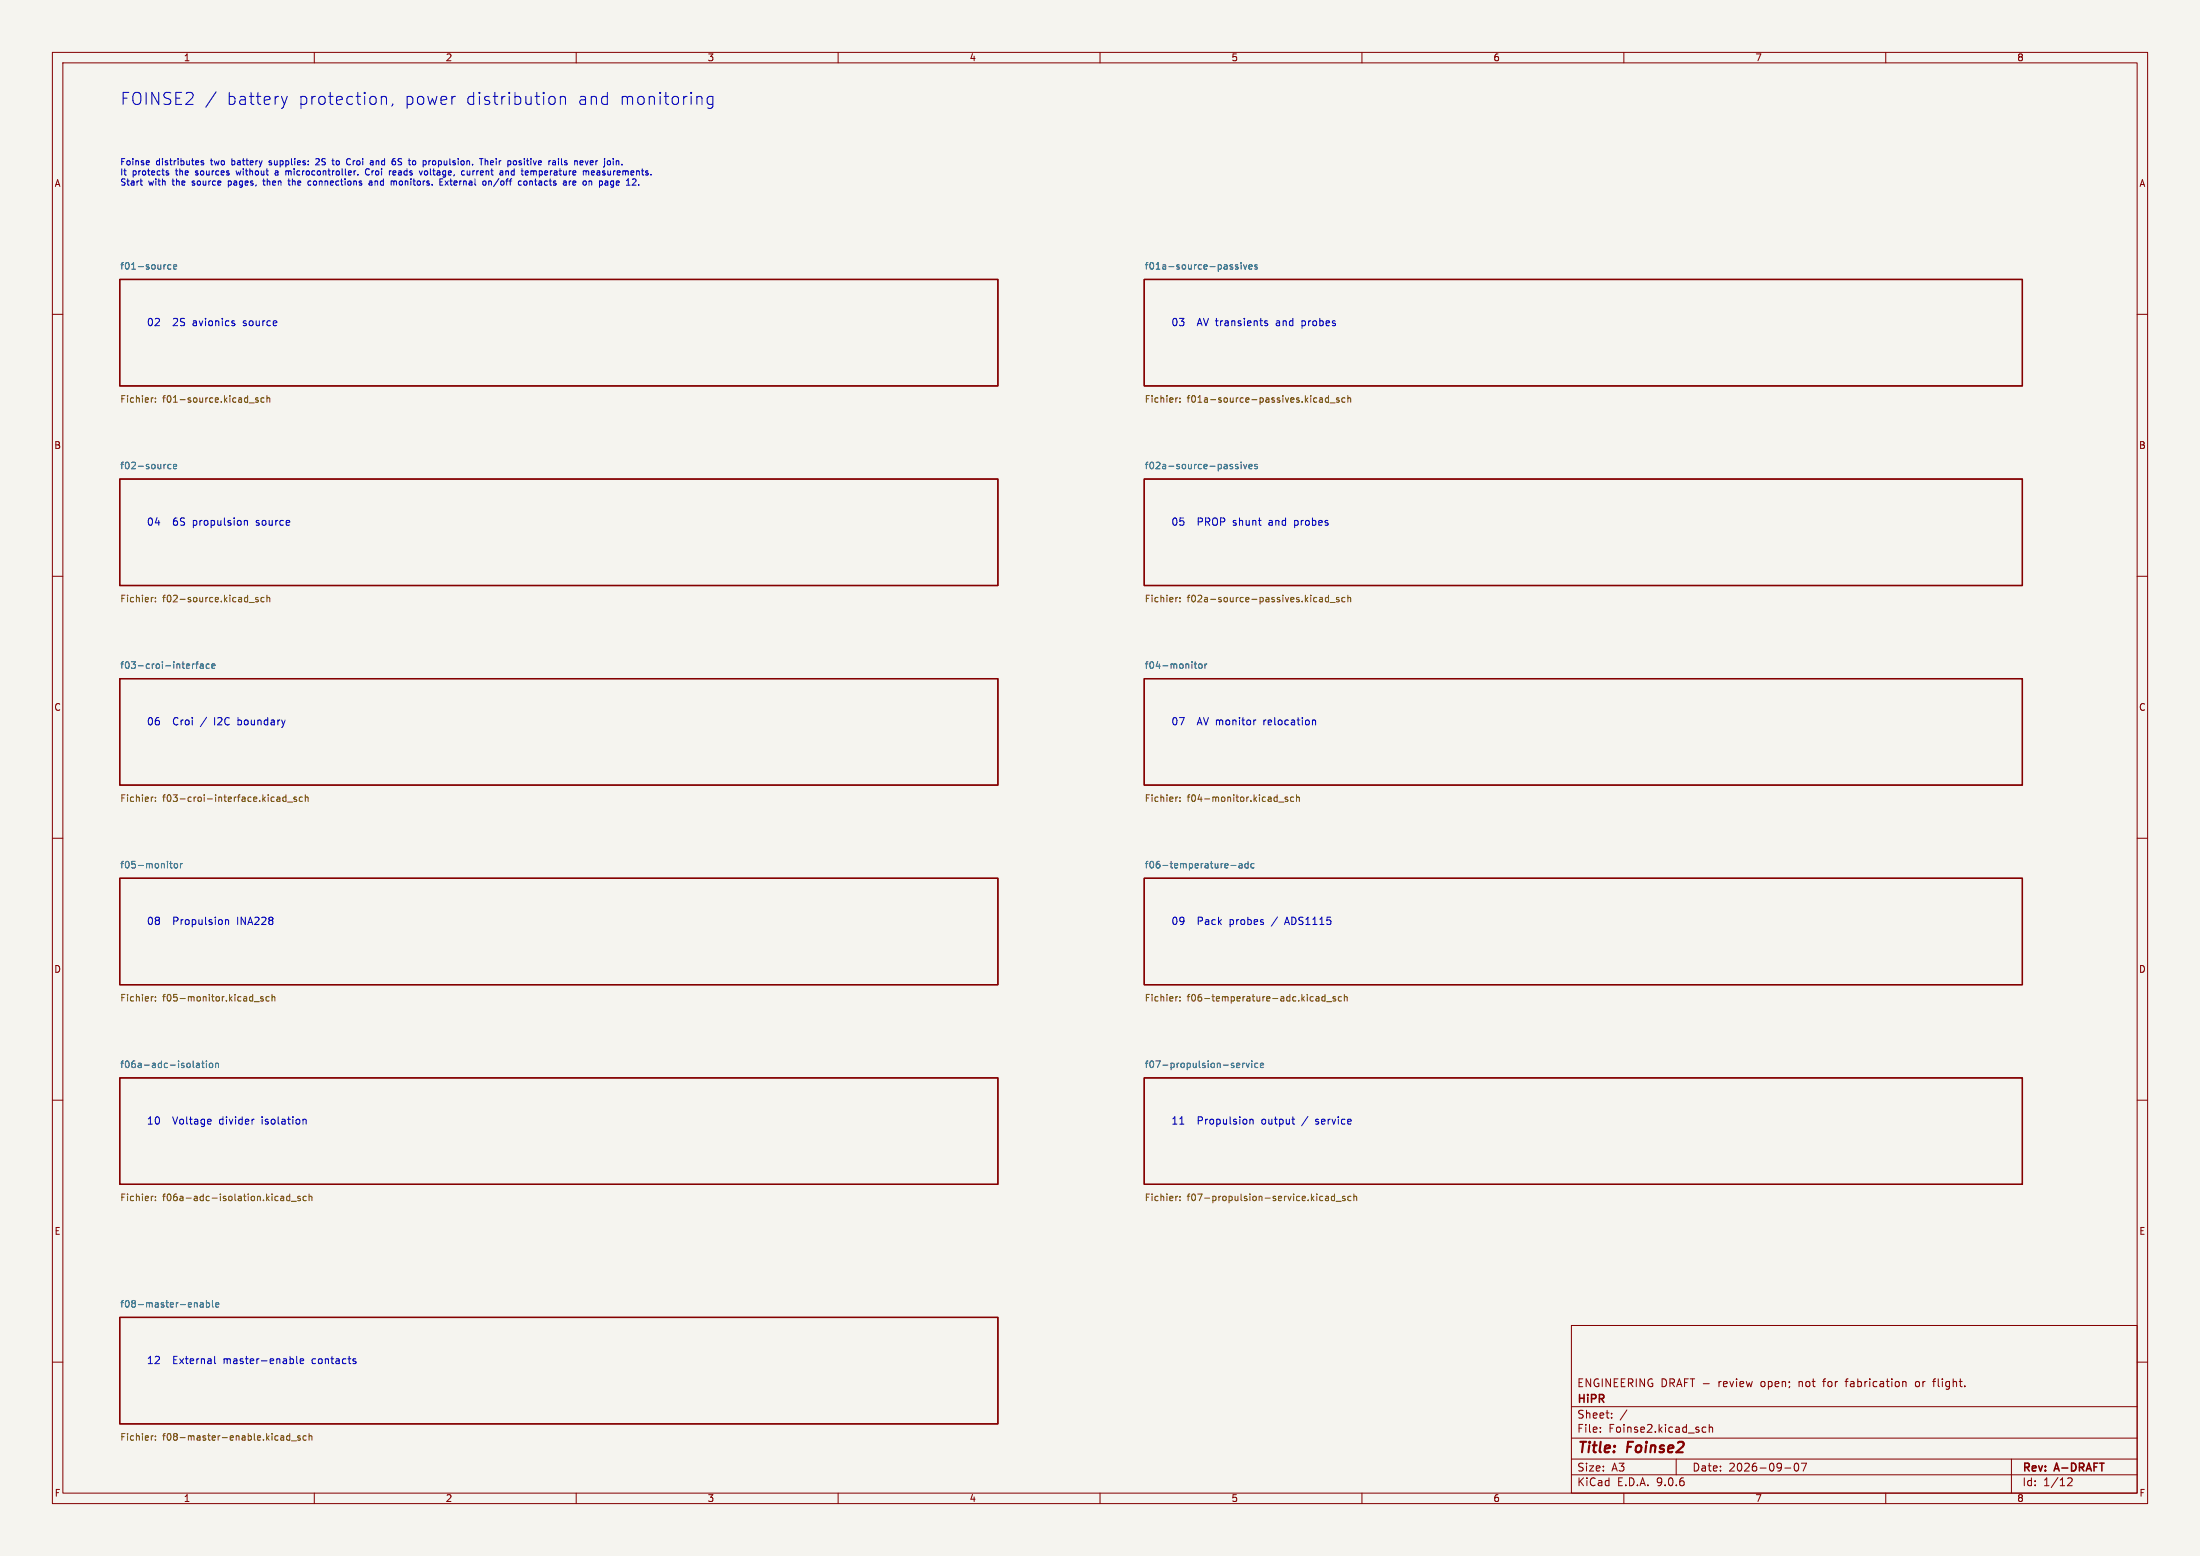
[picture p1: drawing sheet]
<svg xmlns="http://www.w3.org/2000/svg" width="420mm" height="297mm" viewBox="0 0 420 297" stroke-linecap="round" stroke-linejoin="round" font-family="sans-serif">
<path d="M0 0h420v297h-420z" fill="#f5f4ef" stroke="#f5f4ef" stroke-width=".19"/>
<g fill="none" stroke="#840000" stroke-width=".19">
<path d="M10 10h400v277h-400zM12 12h396v273h-396zM60 10v2M110 10v2M160 10v2M210 10v2M260 10v2M310 10v2M360 10v2M10 60h2M408 60h2M10 110h2"/>
<path d="M408 110h2M10 160h2M408 160h2M10 210h2M408 210h2M300 253h108v32h-108zM10 260h2M300 278.5h108M300 274.5h108M300 268.5h108M305.5 273.2v.2M305.5 272.5v.1"/>
<path d="M307.7 270.5v.2M307.7 269.8v.1M310.6 269.1l-1.3 1.9M320 278.5v3M324.9 273.1l.3 .3 .5-.1M325.7 272.5l-.5-.1-.3 .3M326.3 272.5l.2-.1 .4 .1v.9M326.3 271.9v1.5M342.7 279.4l.2-.1a.8 .8 0 0 1 .5 .7 .8 .8 0 0 1-.5 .8l-.2-.2-.2-.4zM343.9 279.3h1l-.7 1.5M352.2 263.7h.6M363.3 263.8h.5l.1 .9"/>
<path d="M365.9 263.7l-.2 .3v.4l.2 .3M368.9 263.7h.6M369.5 263.2l-.3 .2v1.3M384 278.5v6.5M408 260h2M60 285v2M110 285v2M160 285v2M210 285v2M260 285v2M300 281.5h108M310 285v2"/>
<path d="M340.7 280.2h1.2M360 285v2M394.7 282.2l.6-.1 .2 .1 .1 .3-.9 1.1h.9"/>
</g>
<path d="M22.9 53.3h167.6v20.4h-167.6zM218.4 53.3h167.7v20.4h-167.7zM22.9 91.4h167.6v20.4h-167.6zM218.4 91.4h167.7v20.4h-167.7zM22.9 129.5h167.6v20.4h-167.6zM218.4 129.5h167.7v20.4h-167.7zM22.9 167.6h167.6v20.4h-167.6zM218.4 167.6h167.7v20.4h-167.7zM22.9 205.7h167.6v20.4h-167.6zM218.4 205.7h167.7v20.4h-167.7zM22.9 251.5h167.6v20.3h-167.6z" fill="none" stroke="#840000" stroke-width=".25"/>
<g fill="none" stroke="#006464" stroke-width=".19">
<path d="M32.6 50.6l-.3-.1-.3 .3 .2 .5h.4M33.1 51l.6-.2v-.2l-.4-.1-.2 .2 .1 .6h.5M236.3 50.6l-.3-.1-.2 .2 .1 .2 .4 .1v.3h-.5M236.9 50.1v.1M236.9 50.5v.9M237.4 50.5l.3 .9 .3-.9M238.4 51l.6-.2v-.2l-.4-.1-.2 .2 .1 .6h.5M240 50.6l-.3-.1-.2 .2 .1 .2 .4 .1v.3h-.5M32.6 88.7l-.3-.1-.3 .3 .2 .5h.4M33.1 89.1l.6-.2v-.2l-.4-.1-.2 .2 .1 .6h.5M236.3 88.7l-.3-.1-.2 .2 .1 .2 .4 .1v.3h-.5M236.9 88.2v.1"/>
<path d="M236.9 88.6v.9M237.4 88.6l.3 .9 .3-.9M238.4 89.1l.6-.2v-.2l-.4-.1-.2 .2 .1 .6h.5M240 88.7l-.3-.1-.2 .2 .1 .2 .4 .1v.3h-.5M36.7 126.7v.9M37.1 126.7l-.4 .3M37.4 126.7h.4M37.8 126.3l-.3 .2v1.1M38.3 126.8h.4l.1 .8M38.8 127l-.4 .1-.2 .2 .2 .3 .4-.1M40 126.8l-.4-.1-.3 .3 .2 .5h.5M40.4 127.2l.6-.2v-.2l-.4-.1-.2 .2 .1 .6h.5"/>
<path d="M228 126.7h.5M228.2 126.3v1.1l.3 .2M228.9 126.9l.2-.2 .3 .2 .1 .4-.1 .2-.3 .1-.2-.1zM230 126.7v.9M230.4 126.7l-.4 .3M32.4 164.8h.5M32.6 164.4v1.1l.3 .2M33.4 164.9l.3-.1 .2 .3v.3l-.2 .3-.3-.1-.2-.2zM34.5 164.8v.9M34.8 164.8l-.3 .3M235 165.2h1M236.6 164.9h.4l.1 .8"/>
<path d="M237.1 165.1l-.4 .1-.2 .2 .2 .3 .4-.1M238.3 164.9l-.4-.1-.2 .3 .1 .5h.5M238.3 164.4v1.3M239.4 164.9l-.4-.1-.2 .3 .1 .5h.5M37.5 203h.5l.1 .8M38.1 203.2l-.4 .1-.2 .2 .2 .3 .4-.1M38.5 202.9h.5M38.7 202.5v1.1l.3 .2M39.4 202.5v.1M39.4 202.9v.9M40.1 203l.3-.1 .2 .3v.3l-.2 .3-.3-.1-.1-.2zM41.2 203.1l.1-.2 .3 .1 .1 .8"/>
<path d="M41.2 202.9v.9M236.3 202.9l.3 .1 .1 .2-.6 .2M236.6 203.7l-.3 .1M237.2 202.9v.9M237.6 202.9l-.4 .3M237.9 202.9l.3 .9 .3-.9M239 202.5v.1M239 202.9v.9M240.1 203l-.3-.1-.3 .3 .1 .5h.5M240.6 203.4l.6-.2v-.2l-.4-.1-.2 .2 .1 .6h.5M38.3 248.7h.4l.1 .8M38.8 249h-.4l-.2 .2 .2 .3 .4-.1"/>
<path d="M39.4 248.2v1.3M39.4 248.7h.4l.2 .2-.1 .5h-.5M40.6 248.2v1.1l.1 .2M41.2 249.1l.6-.1-.1-.3h-.4l-.1 .1v.6h.5"/>
</g>
<g fill="none" stroke="#725600" stroke-width=".19">
<path d="M29.2 75.9l-.2 .1M29.7 76v.1M29.7 76.7v.1M47.6 76.9h.9M49.3 76l-.3-.1-.2 .2v.2l.5 .1v.3h-.5M50.4 76l-.3-.1-.3 .3 .1 .5h.5M51 75.5v1.3M51 76.1l.1-.2 .3 .1 .1 .8M224.8 75.9l-.2 .1M225.3 76v.1M225.3 76.7v.1M252.3 75.9l.2 .2v.7"/>
<path d="M252.5 76.7l-.5 .1M252.5 76.2l-.5 .1M253.6 75.5v1.3M253.6 76l-.3-.1-.3 .3 .1 .5h.5M253.9 76.9h1M255.6 76l-.3-.1-.2 .2 .1 .2 .4 .1v.3h-.5M256.8 76l-.4-.1-.2 .3 .1 .5h.5M257.3 75.5v1.3M257.3 76.1l.2-.2 .3 .1v.8M29.2 114l-.2 .1M29.7 114.8v.1M29.7 114.1v.1"/>
<path d="M47.6 115h.9M49.3 114.1l-.3-.1-.2 .2v.2l.5 .1v.3h-.5M50.4 114.1l-.3-.1-.3 .3 .1 .5h.5M51 114.2l.1-.2 .3 .1 .1 .8M51 113.6v1.3M224.8 114l-.2 .1M225.3 114.8v.1M225.3 114.1v.1M252.3 114l.2 .2v.7M252.5 114.8l-.5 .1M252.5 114.3l-.5 .1M253.6 114.1l-.3-.1-.3 .3 .1 .5h.5"/>
<path d="M253.6 113.6v1.3M253.9 115h1M255.6 114.1l-.3-.1-.2 .2 .1 .2 .4 .1v.3h-.5M256.8 114.1l-.4-.1-.2 .3 .1 .5h.5M257.3 114.2l.2-.2 .3 .1v.8M257.3 113.6v1.3M29.2 152.1l-.2 .1M29.7 152.2v.1M29.7 152.9v.1M53 152.1l.4 .1v.8M53.4 152.9l-.4 .1M53.4 152.4l-.4 .1"/>
<path d="M54.6 152.2l-.4-.1-.2 .3 .1 .5h.5M54.6 151.7v1.3M54.9 153.1h1M56.6 152.2l-.3-.1-.2 .2 .1 .2 .4 .1v.3h-.5M57.7 152.2l-.3-.1-.3 .3 .2 .5h.4M58.3 152.3l.2-.2 .3 .1v.8M58.3 151.7v1.3M224.8 152.1l-.2 .1M225.3 152.2v.1M225.3 152.9v.1M244.1 153.1h1M245.8 152.2l-.3-.1-.2 .2 .1 .2 .4 .1v.3h-.5"/>
<path d="M247 152.2l-.4-.1-.2 .3 .1 .5h.5M247.5 152.3l.2-.2 .3 .1 .1 .8M247.5 151.7v1.3M29.2 190.2l-.2 .1M29.7 190.3v.1M29.7 191v.1M48.5 191.2h1M50.2 190.3l-.3-.1-.1 .2v.2l.4 .1v.3h-.4M51.4 190.3l-.4-.1-.2 .3 .1 .5h.5M51.9 190.4l.2-.2 .3 .1 .1 .8M51.9 189.8v1.3M224.8 190.2l-.2 .1"/>
<path d="M225.3 190.3v.1M225.3 191v.1M251.4 190.2l.3 .1 .1 .8M251.8 191l-.4 .1M251.8 190.5l-.4 .1M253 190.3l-.4-.1-.3 .3 .2 .5h.5M253 189.8v1.3M253.3 191.2h.9M254.9 190.3l-.3-.1-.1 .2v.2l.4 .1v.3h-.4M256.1 190.3l-.4-.1-.2 .3 .1 .5h.5M256.6 190.4l.2-.2 .3 .1 .1 .8M256.6 189.8v1.3"/>
<path d="M29.2 228.3l-.2 .1M29.7 228.4v.1M29.7 229.1v.1M53.7 228.3l.4 .1 .1 .8M54.2 229.1l-.5 .1M54.2 228.6l-.5 .1M55.3 228.4l-.3-.1-.3 .3 .1 .5h.5M55.3 227.9v1.3M55.6 229.3h1M57.3 228.4l-.3-.1-.2 .2 .1 .2 .4 .1v.3h-.5M58.5 228.4l-.4-.1-.2 .3 .1 .5h.5M59 228.5l.2-.2 .3 .1v.8"/>
<path d="M59 227.9v1.3M224.8 228.3l-.2 .1M225.3 228.4v.1M225.3 229.1v.1M253.1 228.4h.5v.8M253.6 228.6l-.4 .1-.2 .2 .2 .3 .4-.1M254.8 228.4l-.4-.1-.2 .3 .1 .5h.5M254.8 227.9v1.3M255.1 229.3h.9M256.8 228.4l-.3-.1-.2 .2v.2l.5 .1v.3h-.5M257.9 228.4l-.4-.1-.2 .3 .1 .5h.5M258.5 228.5l.1-.2 .3 .1 .1 .8"/>
<path d="M258.5 227.9v1.3M29.2 274.1h-.2M29.7 274.1v.1M29.7 274.8v.1M55.3 273.6v1.3M55.3 274.1h-.3l-.3 .2 .1 .5h.5M55.6 275h1M57.3 274.1h-.3l-.2 .1 .1 .2 .4 .1v.3h-.5M58.5 274.1h-.4l-.2 .2 .1 .5h.5M59 273.6v1.3M59 274.2l.2-.1h.3v.8"/>
</g>
<g fill="none" stroke="#0000c2" stroke-width=".19">
<path d="M41.3 17.5l-2 3M53.7 18.4l.6 1.5M54.3 19.9l-.3 .7M54.8 18.4l-.5 1.5M72.8 18.4v1.5M72.8 18.6a.57 .57 0 0 1 1 .1v1.2M75 19.8l-.2 .5M86.7 18.4h.2M105 18.5a.62 .62 0 0 1 1 .3v.7a.62 .62 0 0 1-1 .3M107 18.6a.57 .57 0 0 1 1 .1v1.2M107 18.4v1.5M136.1 18.5l-.7-.1-.4 .4v.7l.2 .3 .2 .1 .7-.1"/>
<path d="M136.1 18.4v1.9a.62 .62 0 0 1-1 .3M26.9 35.2l.3 .1M28.3 30.7l.2 .3-.6 .1M28.4 31.4l-.1 .1M31.7 32.8l.5 .4-.2 .2h-.3M32.2 32.7l-.3-.1-.2 .2M37.9 30.7v.3l-.5 .1M38.8 30.7h-.2l-.2 .2v.1l.4 .1v.3h-.4M45.1 32.6l.2 .8M50.2 34.5h.4M50.3 34.1v1.1l.2 .1M51.4 31.4l.1 .1"/>
<path d="M51.4 30.7v.3M53 33h-.3l-.2 .1 .1 .3h.4M55 34.5h.4M55.1 34.1v1.1l.3 .1M58.8 35.2l.6 .1M59.4 34.6l-.6 .1M60.7 30.3l-.4 .1M60.9 30.8l-.7 .7h.8M63.4 30.7h.4M63.5 31.3l.3 .2M66.3 31.3l.3 .2 .2-.1M66.8 30.3h-.2l-.3 .2"/>
<path d="M67.6 32.6v.8M67.9 32.6l-.3 .2M68.3 33.3v.1M69.8 32.5a.55 .55 0 0 0 0 .7 .55 .55 0 0 0 .6 .2M70.5 34.6h.5v.7M70.8 30.7l.4 .2v.6M71 34.8l-.6 .3 .2 .2h.4M71.2 31.4l-.4 .1M71.2 31h-.4M74.7 32.6l-.3 .1M75.1 34.6l.1 .1M75.2 30.3h.2"/>
<path d="M75.2 34.7l.2-.2 .2 .1 .1 .7M75.2 34.7v.6M75.3 30.7l.2 .3v.3l-.2 .2M75.4 32.6l-.4 .2 .1 .6h.3M75.6 32.9l-.6 .1M79 30.7l.4 .2M79.4 31.3l-.4 .2M80.6 32.6l-.3 .8M81.2 32.6l-.2 .2v.4l.2 .2M81.9 30.7v.8M82.2 30.7l-.3 .2M84 34.1v1.2h.6"/>
<path d="M85 34.5l.6 .8M85.6 34.5l-.6 .8M88.2 32.7v.6l.5 .1M89.2 32.6v.6l.3 .2M91.5 30.3h.7M91.9 30.3v1.2M92.3 34.6l.3-.1 .2 .3-.1 .4-.4 .1M92.6 30.8l.5-.1v.8M92.6 30.3v1.2M93.3 34.5v.8M93.8 34.6l-.5 .1M95.6 32.6l.4 .2v.6"/>
<path d="M96 33.4h-.4M96 32.9l-.4 .1M96.6 32.6v.8M97 32.7h-.4M98.2 30.7l.4 .2v.5l-.4 .1M99 35.1l.2 .2h.3M99.5 34.6l-.3-.1-.2 .3M100.1 34.6l.3-.1 .2 .3v.3l-.2 .2-.4-.2zM100.8 33.4h-.1M100.8 32.8v.1l-.5 .1M105.5 31.4h.5M105.5 30.7h.5v.8"/>
<path d="M106 31l-.5 .1M106.6 30.3v.1M106.6 30.7v.8M108.1 35.3h-.4M108.1 34.8l-.4 .1M108.1 34.7v.6M108.7 34.5v.8M108.7 34.7v.1M109.4 34.7v.5l.1 .1M109.9 34.8l-.5 .1M110.9 30.7h.3l.1 .3-.6 .1M111.2 31.4l-.3 .1"/>
<path d="M111.4 32.7l.3-.1 .2 .2M111.7 30.7l.3 .8 .3-.8M111.9 32.8l.1-.2 .3 .1 .1 .7M111.9 32.8v.6M112.9 34.6l.1 .7M113.4 32.7l-.3-.1-.2 .2 .1 .6h.4M113.5 32.9l-.6 .1M115.4 30.3v.1M116.6 35.7h.3M117 34.5l-.3 .1-.1 .2v.4l.4 .1M117.1 30.3v.1M117.6 30.7v.8"/>
<path d="M118 30.7l-.4 .1M119.9 34.1v1.2M121.9 35.2v.1M44.6 61.7l.2 .2-.2 .3M44.6 61.2l.2 .1M242 61.3l-.4-.1-.2 .2 .1 .2 .5 .2v.3h-.6M46.6 99.3v1M46.6 99.5l.2-.2 .4 .1v.9M239.8 137.4l-.3 .1M250.6 137.6l.2-.2 .3 .1 .1 .9M43 175.5v1M43 175.7l.2-.2 .4 .1v.9"/>
<path d="M48.4 213.6h.1M57.9 213.7h.5v.9M225.2 214.6h.8M238.6 213.6v1M238.6 213.8l.2-.2 .4 .1v.9M246.6 213.6h.6M247 214.6h.2M41 258.9v1.2l.2 .2M55.9 259.4l.1 .2-.1 .6M56.6 258.9v1.2l.2 .2M57.3 259.8l.7-.1-.1-.3h-.4l-.2 .2 .1 .6h.5M67.8 259.8l.2 .2-.2 .3"/>
<path d="M67.8 259.4h.1"/>
</g>
<g font-size="3.2" fill="#0000c2">
<text x="22.9" y="20.3">FOINSE2</text>
<text x="43.1" y="20.3">battery</text>
<text x="56.8" y="20.3">protection,</text>
<text x="77.1" y="20.3">power</text>
<text x="88.8" y="20.3">distribution</text>
<text x="110.1" y="20.3">and</text>
<text x="118.1" y="20.3">monitoring</text>
</g>
<g font-size="2.8" fill="#840000">
<text x="301" y="277.9">Title:</text>
<text x="310.6" y="277.9">Foinse2</text>
</g>
<g font-size="2.1" fill="#840000">
<text x="301" y="268.2">HiPR</text>
<text x="301" y="265">ENGINEERING DRAFT -</text>
<text x="328.2" y="265">review</text>
<text x="336.4" y="265">open;</text>
<text x="343.8" y="265">not</text>
<text x="348.6" y="265">for</text>
<text x="353.1" y="265">fabrication</text>
<text x="366.5" y="265">or</text>
<text x="370.1" y="265">flight.</text>
<text x="301" y="273.7">File:</text>
<text x="301" y="271">Sheet:</text>
<text x="307.1" y="273.7">Foinse2.kicad_sch</text>
<text x="301" y="281.1">Size:</text>
<text x="307.6" y="281.1">A3</text>
<text x="323" y="281.1">Date:</text>
<text x="330" y="281.1">2026-09-07</text>
<text x="386" y="281.3">Rev:</text>
<text x="392.4" y="281.3">A-DRAFT</text>
<text x="301" y="283.9">KiCad</text>
<text x="308.7" y="283.9">E.D.A.</text>
<text x="316.3" y="283.9">9.0.6</text>
<text x="386" y="283.9">Id:</text>
<text x="390.1" y="283.9">1/12</text>
</g>
<g font-size="1.9" fill="#0000c2">
<text x="27.9" y="62.6">02</text>
<text x="33.1" y="62.6">2S</text>
<text x="37" y="62.6">avionics</text>
<text x="46.8" y="62.6">source</text>
<text x="223.5" y="62.6">03</text>
<text x="228.7" y="62.6">AV transients</text>
<text x="244" y="62.6">and</text>
<text x="249" y="62.6">probes</text>
<text x="27.9" y="100.7">04</text>
<text x="33.1" y="100.7">6S</text>
<text x="37" y="100.7">propulsion</text>
<text x="49.2" y="100.7">source</text>
<text x="223.5" y="100.7">05</text>
<text x="228.7" y="100.7">PROP</text>
<text x="235.6" y="100.7">shunt</text>
<text x="242.6" y="100.7">and</text>
<text x="247.6" y="100.7">probes</text>
<text x="27.9" y="138.8">06</text>
<text x="33.1" y="138.8">Croi</text>
<text x="38.5" y="138.8">/</text>
<text x="41.2" y="138.8">I2C</text>
<text x="45.9" y="138.8">boundary</text>
<text x="223.5" y="138.8">07</text>
<text x="228.7" y="138.8">AV monitor</text>
<text x="241.6" y="138.8">relocation</text>
<text x="27.9" y="176.9">08</text>
<text x="33.1" y="176.9">Propulsion</text>
<text x="45.5" y="176.9">INA228</text>
<text x="223.5" y="176.9">09</text>
<text x="228.7" y="176.9">Pack</text>
<text x="234.9" y="176.9">probes</text>
<text x="243.2" y="176.9">/</text>
<text x="245.9" y="176.9">ADS1115</text>
<text x="27.9" y="215">10</text>
<text x="33.1" y="215">Voltage</text>
<text x="42.1" y="215">divider</text>
<text x="50.3" y="215">isolation</text>
<text x="223.5" y="215">11</text>
<text x="228.7" y="215">Propulsion</text>
<text x="241.1" y="215">output</text>
<text x="249" y="215">/</text>
<text x="251.7" y="215">service</text>
<text x="27.9" y="260.7">12</text>
<text x="33.1" y="260.7">External</text>
<text x="42.9" y="260.7">master-enable</text>
<text x="59.9" y="260.7">contacts</text>
</g>
<g font-size="1.8" fill="#840000">
<text x="35" y="11.9">1</text>
<text x="85" y="11.9">2</text>
<text x="135" y="11.9">3</text>
<text x="185" y="11.9">4</text>
<text x="235" y="11.9">5</text>
<text x="285" y="11.9">6</text>
<text x="335" y="11.9">7</text>
<text x="385" y="11.9">8</text>
<text x="10.3" y="35.9">A</text>
<text x="408.3" y="35.9">A</text>
<text x="10.3" y="85.9">B</text>
<text x="408.2" y="85.9">B</text>
<text x="10.3" y="135.9">C</text>
<text x="408.2" y="135.9">C</text>
<text x="10.3" y="185.9">D</text>
<text x="408.2" y="185.9">D</text>
<text x="10.3" y="235.9">E</text>
<text x="408.3" y="235.9">E</text>
<text x="10.3" y="285.9">F</text>
<text x="35" y="286.9">1</text>
<text x="85" y="286.9">2</text>
<text x="135" y="286.9">3</text>
<text x="185" y="286.9">4</text>
<text x="235" y="286.9">5</text>
<text x="285" y="286.9">6</text>
<text x="335" y="286.9">7</text>
<text x="385" y="286.9">8</text>
<text x="408.3" y="285.9">F</text>
</g>
<g font-size="1.8" fill="#006464">
<text x="22.9" y="51.7">f01-source</text>
<text x="218.4" y="51.7">f01a-source-passives</text>
<text x="22.9" y="89.8">f02-source</text>
<text x="218.4" y="89.8">f02a-source-passives</text>
<text x="22.9" y="127.9">f03-croi-interface</text>
<text x="218.4" y="127.9">f04-monitor</text>
<text x="22.9" y="166">f05-monitor</text>
<text x="218.4" y="166">f06-temperature-adc</text>
<text x="22.9" y="204.1">f06a-adc-isolation</text>
<text x="218.4" y="204.1">f07-propulsion-service</text>
<text x="22.9" y="249.8">f08-master-enable</text>
</g>
<g font-size="1.8" fill="#725600">
<text x="22.9" y="77.1">Fichier:</text>
<text x="31" y="77.1">f01-source.kicad_sch</text>
<text x="218.4" y="77.1">Fichier:</text>
<text x="226.6" y="77.1">f01a-source-passives.kicad_sch</text>
<text x="22.9" y="115.2">Fichier:</text>
<text x="31" y="115.2">f02-source.kicad_sch</text>
<text x="218.4" y="115.2">Fichier:</text>
<text x="226.6" y="115.2">f02a-source-passives.kicad_sch</text>
<text x="22.9" y="153.3">Fichier:</text>
<text x="31" y="153.3">f03-croi-interface.kicad_sch</text>
<text x="218.4" y="153.3">Fichier:</text>
<text x="226.6" y="153.3">f04-monitor.kicad_sch</text>
<text x="22.9" y="191.4">Fichier:</text>
<text x="31" y="191.4">f05-monitor.kicad_sch</text>
<text x="218.4" y="191.4">Fichier:</text>
<text x="226.6" y="191.4">f06-temperature-adc.kicad_sch</text>
<text x="22.9" y="229.5">Fichier:</text>
<text x="31" y="229.5">f06a-adc-isolation.kicad_sch</text>
<text x="218.4" y="229.5">Fichier:</text>
<text x="226.6" y="229.5">f07-propulsion-service.kicad_sch</text>
<text x="22.9" y="275.2">Fichier:</text>
<text x="31" y="275.2">f08-master-enable.kicad_sch</text>
</g>
<g font-size="1.7" fill="#0000c2">
<text x="22.9" y="31.9">Foinse</text>
<text x="22.9" y="33.8">It</text>
<text x="22.9" y="35.8">Start</text>
<text x="25.2" y="33.8">protects</text>
<text x="28.3" y="35.8">with</text>
<text x="29.8" y="31.9">distributes</text>
<text x="33.1" y="35.8">the</text>
<text x="33.7" y="33.8">the</text>
<text x="37" y="35.8">source</text>
<text x="37.6" y="33.8">sources</text>
<text x="40.4" y="31.9">two</text>
<text x="44.1" y="35.8">pages,</text>
<text x="44.5" y="31.9">battery</text>
<text x="45.7" y="33.8">without</text>
<text x="51" y="35.8">then</text>
<text x="51.9" y="31.9">supplies:</text>
<text x="53.3" y="33.8">a</text>
<text x="55.5" y="33.8">microcontroller.</text>
<text x="56" y="35.8">the</text>
<text x="60" y="35.8">connections</text>
<text x="61" y="31.9">2S</text>
<text x="64.4" y="31.9">to</text>
<text x="67.4" y="31.9">Croi</text>
<text x="71" y="33.8">Croi</text>
<text x="71.9" y="35.8">and</text>
<text x="72.1" y="31.9">and</text>
<text x="75.7" y="33.8">reads</text>
<text x="76.2" y="35.8">monitors.</text>
<text x="76.5" y="31.9">6S</text>
<text x="79.9" y="31.9">to</text>
<text x="81.7" y="33.8">voltage,</text>
<text x="82.8" y="31.9">propulsion.</text>
<text x="85.8" y="35.8">External</text>
<text x="89.9" y="33.8">current</text>
<text x="93.9" y="31.9">Their</text>
<text x="94.2" y="35.8">on/off</text>
<text x="97.5" y="33.8">and</text>
<text x="99.4" y="31.9">positive</text>
<text x="101.2" y="35.8">contacts</text>
<text x="101.9" y="33.8">temperature</text>
<text x="107.4" y="31.9">rails</text>
<text x="110" y="35.8">are</text>
<text x="112.6" y="31.9">never</text>
<text x="113.8" y="33.8">measurements.</text>
<text x="114" y="35.8">on</text>
<text x="117.3" y="35.8">page</text>
<text x="118.5" y="31.9">join.</text>
</g>
</svg>
